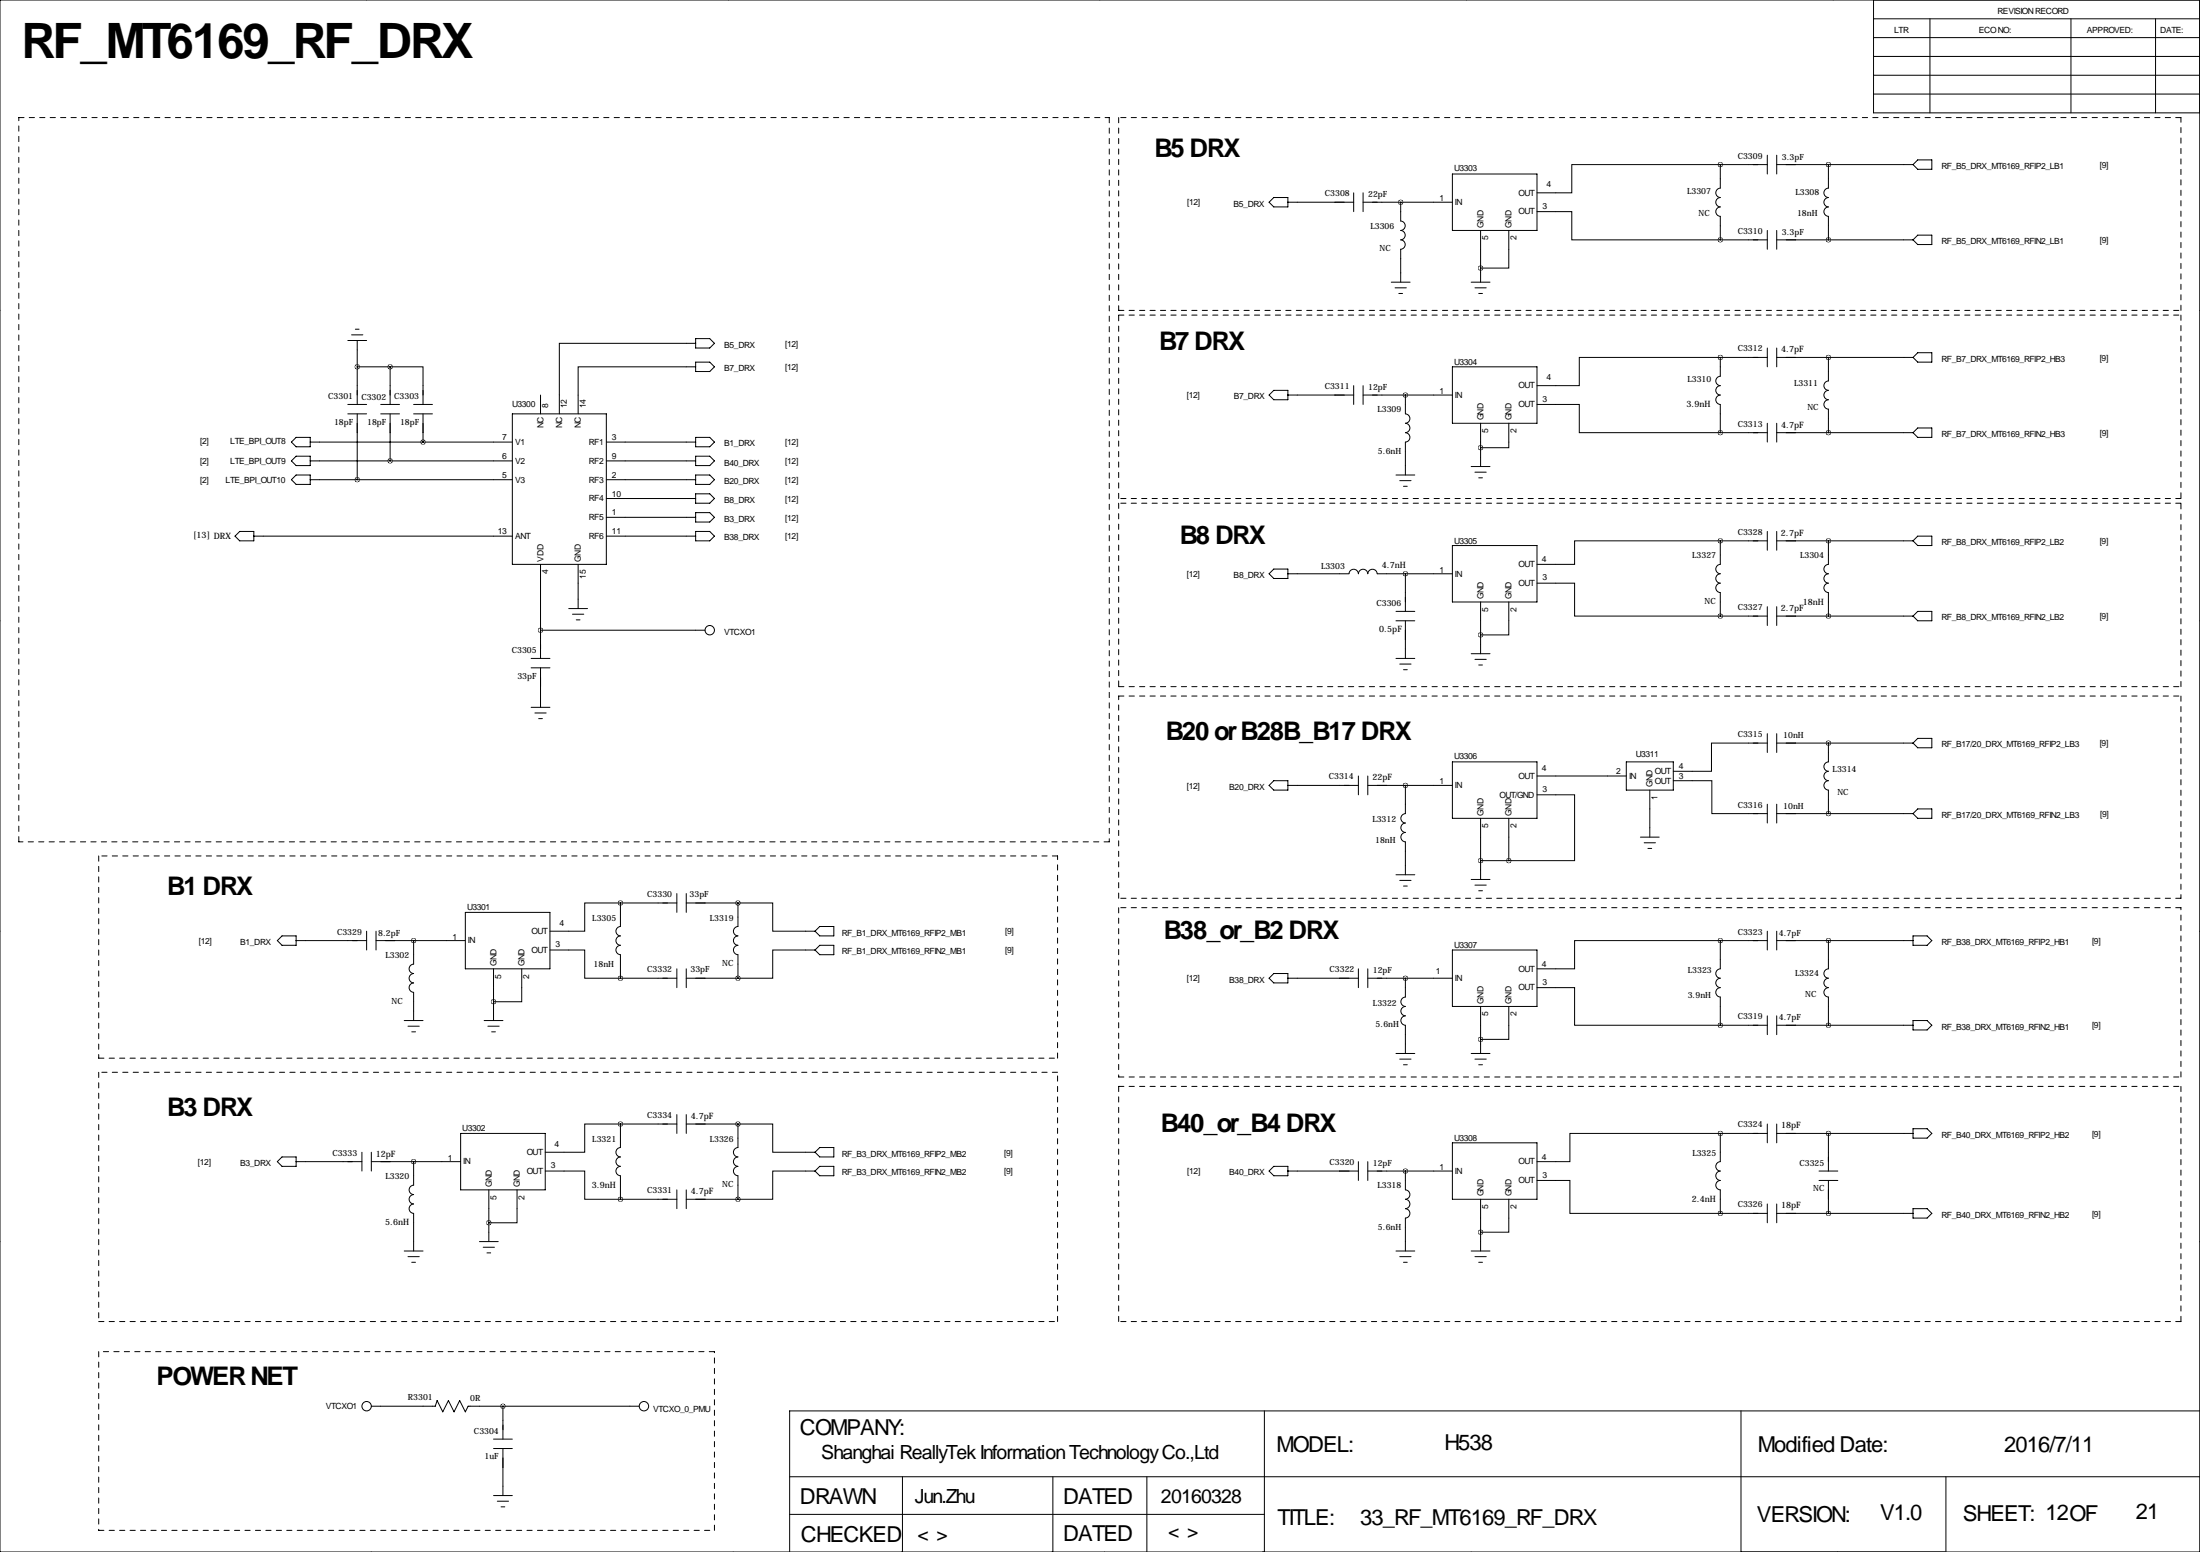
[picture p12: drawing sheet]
<svg xmlns="http://www.w3.org/2000/svg" width="594mm" height="419mm" viewBox="0 0 594 419" stroke-linecap="round" stroke-linejoin="round" font-family="sans-serif">
<g fill="none" stroke="#000" stroke-width=".27">
<path d="M99.1 0h.1M196.8 0h.1M297.2 0h.1M396.2 0h.1M495.3 0h.1M0 0h594.4v419.1h-594.4zM506.2 0v30.5h88.2M506.2 15.2h88.2M506.2 10.2h88.2M506.2 5.1h88.2M521.5 5.1v25.4M559.6 5.1v25.4"/>
<path d="M582.4 5.1v25.4M506.2 20.3h88.2M506.2 25.4h88.2M344.2 53.3h3.8v2.6h-3.8l-1.3-1.3zM348 54.6h17.8M365.8 52.1v5M368.3 54.6h24.1M368.3 52.1v5M378.5 54.6v5.1a1.27 1.27 0 0 1 1.2 1.3 1.27 1.27 0 0 1-1.2 1.2 1.27 1.27 0 0 1 1.2 1.3 1.27 1.27 0 0 1-1.2 1.3 1.27 1.27 0 0 1 1.2 1.2 1.27 1.27 0 0 1-1.2 1.3v8.9M392.4 47h22.9v15.2h-22.9zM415.3 57.1h9.4v7.7h40.1M464.8 44.4v6.4a1.27 1.27 0 0 0-1.2 1.3 1.27 1.27 0 0 0 1.2 1.2 1.27 1.27 0 0 0-1.2 1.3 1.27 1.27 0 0 0 1.2 1.3 1.27 1.27 0 0 0-1.2 1.2 1.27 1.27 0 0 0 1.2 1.3v6.4"/>
<path d="M464.8 44.4h-40.1v7.7h-9.4M464.8 44.4h12.7M477.5 41.9v5.1M480.1 44.4h36.8M480.1 41.9v5.1M494 55.9a1.27 1.27 0 0 0-1.2 1.2 1.27 1.27 0 0 0 1.2 1.3M494 53.3a1.27 1.27 0 0 0-1.2 1.3 1.27 1.27 0 0 0 1.2 1.3M494 44.4v6.4a1.27 1.27 0 0 0-1.2 1.3 1.27 1.27 0 0 0 1.2 1.2M494 58.4v6.4M516.9 44.4l1.3-1.2h3.8v2.5h-3.8zM375.9 76.2h5.1M376.9 77.7h3.1"/>
<path d="M378 79.2h1M397.5 76.2h5.1M398.5 77.7h3.1M399.5 79.2h1.1M400 62.2v14M407.7 62.2v10.2h-7.7M464.8 64.8h12.7M477.5 62.2v5.1M480.1 62.2v5.1M480.1 64.8h36.8M516.9 64.8l1.3-1.3h3.8v2.5h-3.8zM-.1 83.8h.1"/>
<path d="M94 91.9h5.1M95 90.4h3M96 88.9h1M96.5 91.9v17.3M96.5 99.1h8.9M105.4 99.1h8.9v10.1M105.4 99.1v10.1M188 92.7h-36.9v19.1M188 99.1h-31.8v12.7M188 91.4h3.8l1.2 1.3-1.2 1.3h-3.8zM188 97.8h3.8l1.2 1.3-1.2 1.2h-3.8zM392.4 99.1h22.9v15.2h-22.9z"/>
<path d="M464.8 96.5v5.1a1.27 1.27 0 0 0-1.2 1.3 1.27 1.27 0 0 0 1.2 1.2 1.27 1.27 0 0 0-1.2 1.3 1.27 1.27 0 0 0 1.2 1.3 1.27 1.27 0 0 0-1.2 1.2 1.27 1.27 0 0 0 1.2 1.3v7.6M464.8 96.5h-38.1v7.6h-11.4M464.8 96.5h12.7M477.5 94v5.1M480.1 94v5.1M480.1 96.5h36.8M494 96.5v6.4a1.27 1.27 0 0 0-1.2 1.2 1.27 1.27 0 0 0 1.2 1.3M516.9 96.5l1.3-1.3h3.8v2.6h-3.8zM594.4 83.8h.1M80 118.1h3.8v2.5h-3.8l-1.3-1.2zM83.8 119.4h54.6M94 109.2h5.1"/>
<path d="M94 111.8h5.1M96.5 111.8v17.7M102.9 109.2h5M102.9 111.8h5M105.4 111.8v12.7M111.8 109.2h5M111.8 111.8h5M114.3 111.8v7.6M138.4 111.8h25.4v40.6h-25.4zM146 106.7v5.1M163.8 119.4h24.2M188 118.1h3.8l1.2 1.3-1.2 1.2h-3.8z"/>
<path d="M344.2 105.4h3.8v2.5h-3.8l-1.3-1.2zM348 106.7h17.8M365.8 104.1v5.1M368.3 104.1v5.1M368.3 106.7h24.1M379.7 106.7v5.1a1.27 1.27 0 0 1 1.2 1.2 1.27 1.27 0 0 1-1.2 1.3 1.27 1.27 0 0 1 1.2 1.3 1.27 1.27 0 0 1-1.2 1.2 1.27 1.27 0 0 1 1.2 1.3 1.27 1.27 0 0 1-1.2 1.3v8.9M400 114.3v11.7M407.7 114.3v6.6h-7.7M415.3 109.2h11.4v7.6h38.1M464.8 116.8h12.7M477.5 114.3v5.1M480.1 114.3v5.1"/>
<path d="M480.1 116.8h36.8M494 108a1.27 1.27 0 0 0-1.2 1.2 1.27 1.27 0 0 0 1.2 1.3M494 105.4a1.27 1.27 0 0 0-1.2 1.3 1.27 1.27 0 0 0 1.2 1.2M494 110.5v6.3M516.9 116.8l1.3-1.2h3.8v2.5h-3.8zM78.7 124.5l1.3-1.3h3.8v2.5h-3.8zM80 128.3h3.8v2.5h-3.8l-1.3-1.3zM83.8 129.5h54.6M83.8 124.5h54.6M163.8 139.7h24.2M163.8 129.5h24.2M163.8 124.5h24.2"/>
<path d="M163.8 134.6h24.2M188 123.2h3.8l1.2 1.3-1.2 1.2h-3.8zM188 128.3h3.8l1.2 1.2-1.2 1.3h-3.8zM188 133.3h3.8l1.2 1.3-1.2 1.3h-3.8zM188 138.4h3.8l1.2 1.3-1.2 1.3h-3.8zM377.2 128.3h5.1M378.2 129.8h3.1M379.2 131.3h1M397.5 126h5.1M398.5 127.5h3.1M399.5 129h1.1M64.8 143.5h3.8v2.6h-3.8l-1.3-1.3z"/>
<path d="M68.6 144.8h69.8M146 152.4v25.4M156.2 152.4v11.9M163.8 144.8h24.2M188 143.5h3.8l1.2 1.3-1.2 1.3h-3.8zM344.2 153.7h3.8v2.5h-3.8l-1.3-1.3zM348 154.9h16.5a1.27 1.27 0 0 1 1.3-1.2 1.27 1.27 0 0 1 1.2 1.2 1.27 1.27 0 0 1 1.3-1.2 1.27 1.27 0 0 1 1.3 1.2 1.27 1.27 0 0 1 1.2-1.2 1.27 1.27 0 0 1 1.3 1.2h20.3M379.7 154.9v10.2M392.4 147.3h22.9v15.3h-22.9zM415.3 157.5h10.1v8.9h39.4M464.8 146.1v6.3a1.27 1.27 0 0 0-1.2 1.3 1.27 1.27 0 0 0 1.2 1.2 1.27 1.27 0 0 0-1.2 1.3 1.27 1.27 0 0 0 1.2 1.3 1.27 1.27 0 0 0-1.2 1.2 1.27 1.27 0 0 0 1.2 1.3v6.4M464.8 146.1h-39.4v6.3h-10.1"/>
<path d="M464.8 146.1h12.7M477.5 143.5v5.1M480.1 143.5v5.1M480.1 146.1h36.8M494 157.5a1.27 1.27 0 0 0-1.2 1.2 1.27 1.27 0 0 0 1.2 1.3M494 154.9a1.27 1.27 0 0 0-1.2 1.3 1.27 1.27 0 0 0 1.2 1.3M494 146.1v6.3a1.27 1.27 0 0 0-1.2 1.3 1.27 1.27 0 0 0 1.2 1.2M516.9 146.1l1.3-1.3h3.8v2.5h-3.8zM-.1 167.6h.1M143.5 177.8h5.1M146 170.2h44.5M153.7 164.3h5"/>
<path d="M154.7 165.9h3M155.7 167.4h1M377.2 167.6h5.1M377.2 177.8h5.1M377.2 165.1h5.1M378.2 179.3h3.1M379.7 167.6v10.2M397.5 176.5h5.1M398.5 178.1h3.1M399.5 179.6h1.1M400 162.6v13.9M407.7 162.6v8.8h-7.7"/>
<path d="M464.8 166.4h12.7M477.5 163.8v5.1M480.1 163.8v5.1M480.1 166.4h36.8M494 160v6.4M516.9 166.4l1.3-1.3h3.8v2.5h-3.8zM594.4 167.6h.1M143.5 180.3h5.1M143.5 191h5.1M144.5 192.5h3.1M145.5 194.1h1.1M146 180.3v10.7"/>
<path d="M379.2 180.8h1M477.5 198.1v5.1M480.1 198.1v5.1M344.2 210.8h3.8v2.6h-3.8l-1.3-1.3zM348 212.1h19M367 209.5v5.1M369.6 212.1h22.8M369.6 209.5v5.1M379.7 212.1v7.6a1.27 1.27 0 0 0-1.2 1.3 1.27 1.27 0 0 0 1.2 1.2M392.4 205.7h22.9v15.3h-22.9zM415.3 214.6h10.1v17.8h-17.7M415.3 209.5h24.1"/>
<path d="M439.4 205.7h12.7v7.7h-12.7zM445.8 213.4v12.7M452.1 210.8h10.4v8.9h15M477.5 200.7h-15.1v7.6h-10.3M477.5 217.2v5M480.1 217.2v5M480.1 200.7h36.8M480.1 219.7h36.8M494 210.8a1.27 1.27 0 0 0-1.2 1.3 1.27 1.27 0 0 0 1.2 1.3M494 208.3a1.27 1.27 0 0 0-1.2 1.2 1.27 1.27 0 0 0 1.2 1.3M494 200.7v5a1.27 1.27 0 0 0-1.2 1.3 1.27 1.27 0 0 0 1.2 1.3M494 213.4v6.3"/>
<path d="M516.9 219.7l1.3-1.3h3.8v2.6h-3.8zM516.9 200.7l1.3-1.3h3.8v2.5h-3.8zM377.2 236.2h5.1M378.2 237.7h3.1M379.2 239.3h1M379.7 224.8a1.27 1.27 0 0 0-1.2 1.3 1.27 1.27 0 0 0 1.2 1.2M379.7 222.3a1.27 1.27 0 0 0-1.2 1.2 1.27 1.27 0 0 0 1.2 1.3M379.7 227.3v8.9M397.5 237.5h5.1M398.5 239h3.1M400 221v16.5M400 232.4h7.7"/>
<path d="M407.7 221v11.4M443.2 226.1h5.1M444.2 227.6h3.1M445.3 229.1h1M-.1 251.5h.1M76.2 252.7h3.8v2.6h-3.8l-1.3-1.3zM80 254h19.1M99.1 251.5v5M101.6 254h24.1M101.6 251.5v5M111.8 254v6.4a1.27 1.27 0 0 0-1.3 1.2 1.27 1.27 0 0 0 1.2 1.3M125.7 246.4h22.9v15.2h-22.9z"/>
<path d="M148.6 256.5h9.4v7.7h9.6M167.6 243.8v6.4a1.27 1.27 0 0 0-1.2 1.3 1.27 1.27 0 0 0 1.2 1.2 1.27 1.27 0 0 0-1.2 1.3 1.27 1.27 0 0 0 1.2 1.3 1.27 1.27 0 0 0-1.2 1.2 1.27 1.27 0 0 0 1.2 1.3v6.4M167.6 243.8h-9.6v7.7h-9.4M167.6 243.8h15.3M182.9 241.3v5.1M185.4 243.8h14M185.4 241.3v5.1M199.4 243.8v6.4a1.27 1.27 0 0 0-1.2 1.3 1.27 1.27 0 0 0 1.2 1.2 1.27 1.27 0 0 0-1.2 1.3 1.27 1.27 0 0 0 1.2 1.3 1.27 1.27 0 0 0-1.2 1.2 1.27 1.27 0 0 0 1.2 1.3v6.4M199.4 243.8h9.4v7.7h11.4M220.2 256.5h-11.4v7.7h-9.4M220.2 251.5l1.3-1.3h3.8v2.5h-3.8zM220.2 256.5l1.3-1.2h3.8v2.5h-3.8z"/>
<path d="M392.4 256.5h22.9v15.3h-22.9zM399.5 240.5h1.1M464.8 254v7.6a1.27 1.27 0 0 0-1.2 1.3 1.27 1.27 0 0 0 1.2 1.3 1.27 1.27 0 0 0-1.2 1.2 1.27 1.27 0 0 0 1.2 1.3 1.27 1.27 0 0 0-1.2 1.3 1.27 1.27 0 0 0 1.2 1.2v7.7M464.8 254h-39.4v7.6h-10.1M464.8 254h12.7M477.5 251.5v5M480.1 254h36.8M480.1 251.5v5M494 254v7.6a1.27 1.27 0 0 0-1.2 1.3 1.27 1.27 0 0 0 1.2 1.3M516.9 252.7h3.8l1.3 1.3-1.3 1.3h-3.8zM594.4 251.5h.1M109.2 275.6h5.1"/>
<path d="M110.2 277.1h3.1M111.3 278.6h1M111.8 265.4a1.27 1.27 0 0 0-1.3 1.3 1.27 1.27 0 0 0 1.2 1.3M111.8 262.9a1.27 1.27 0 0 0-1.3 1.3 1.27 1.27 0 0 0 1.2 1.2M111.8 268v7.6M130.8 275.6h5.1M131.8 277.1h3.1M132.8 278.6h1.1M133.3 261.6v14M141 261.6v8.9h-7.7M167.6 264.2h15.3M182.9 261.6v5.1"/>
<path d="M185.4 261.6v5.1M185.4 264.2h14M344.2 262.9h3.8v2.5h-3.8l-1.3-1.2zM348 264.2h19M367 261.6v5.1M369.6 264.2h22.8M369.6 261.6v5.1M379.7 274.3a1.27 1.27 0 0 0-1.2 1.3 1.27 1.27 0 0 0 1.2 1.3M379.7 271.8a1.27 1.27 0 0 0-1.2 1.2 1.27 1.27 0 0 0 1.2 1.3M379.7 264.2v5a1.27 1.27 0 0 0-1.2 1.3 1.27 1.27 0 0 0 1.2 1.3M379.7 276.9v7.6M400 271.8v12.7"/>
<path d="M407.7 271.8v8.9h-7.7M415.3 266.7h10.1v10.2h39.4M464.8 276.9h12.7M477.5 274.3v5.1M480.1 274.3v5.1M480.1 276.9h36.8M494 266.7a1.27 1.27 0 0 0-1.2 1.3 1.27 1.27 0 0 0 1.2 1.2M494 264.2a1.27 1.27 0 0 0-1.2 1.2 1.27 1.27 0 0 0 1.2 1.3M494 269.2v7.7M516.9 275.6h3.8l1.3 1.3-1.3 1.2h-3.8zM377.2 284.5h5.1M378.2 286h3.1"/>
<path d="M379.2 287.5h1M397.5 284.5h5.1M398.5 286h3.1M399.5 287.5h1.1M74.9 313.7l1.3-1.3h3.8v2.6h-3.8zM80 313.7h17.8M97.8 311.1v5.1M100.3 311.1v5.1M100.3 313.7h24.2M111.8 313.7v6.3a1.27 1.27 0 0 0-1.3 1.3 1.27 1.27 0 0 0 1.2 1.3M124.5 306.1h22.8v15.2h-22.8zM147.3 316.2h10.7v7.6h9.6"/>
<path d="M167.6 309.9a1.27 1.27 0 0 0-1.2 1.3 1.27 1.27 0 0 0 1.2 1.2 1.27 1.27 0 0 0-1.2 1.3 1.27 1.27 0 0 0 1.2 1.3 1.27 1.27 0 0 0-1.2 1.2 1.27 1.27 0 0 0 1.2 1.3v6.3M167.6 303.5h-9.6v7.6h-10.7M167.6 303.5v6.4M167.6 303.5h15.3M182.9 301v5.1M185.4 301v5.1M185.4 303.5h14M199.4 309.9a1.27 1.27 0 0 0-1.2 1.3 1.27 1.27 0 0 0 1.2 1.2 1.27 1.27 0 0 0-1.2 1.3 1.27 1.27 0 0 0 1.2 1.3 1.27 1.27 0 0 0-1.2 1.2 1.27 1.27 0 0 0 1.2 1.3v6.3M199.4 303.5h9.4v7.6h11.4M199.4 303.5v6.4M220.2 316.2h-11.4v7.6h-9.4M220.2 316.2l1.3-1.2h3.8v2.5h-3.8z"/>
<path d="M220.2 311.1l1.3-1.2h3.8v2.5h-3.8zM344.2 315h3.8v2.5h-3.8l-1.3-1.3zM348 316.2h19M367 313.7v5.1M369.6 313.7v5.1M369.6 316.2h22.8M379.7 316.2v5.1a1.27 1.27 0 0 1 1.2 1.3 1.27 1.27 0 0 1-1.2 1.3 1.27 1.27 0 0 1 1.2 1.2 1.27 1.27 0 0 1-1.2 1.3 1.27 1.27 0 0 1 1.2 1.3 1.27 1.27 0 0 1-1.2 1.2M392.4 308.6h22.9v15.2h-22.9zM415.3 318.8h8.9v8.9h40.6M464.8 316.2a1.27 1.27 0 0 0-1.2 1.3 1.27 1.27 0 0 0 1.2 1.3 1.27 1.27 0 0 0-1.2 1.2 1.27 1.27 0 0 0 1.2 1.3v6.4M464.8 306.1v7.6a1.27 1.27 0 0 0-1.2 1.3 1.27 1.27 0 0 0 1.2 1.2M464.8 306.1h-40.6v7.6h-8.9"/>
<path d="M464.8 306.1h12.7M477.5 303.5v5.1M480.1 303.5v5.1M480.1 306.1h36.8M491.5 316.2h5.1M491.5 318.8h5.1M494 306.1v10.1M494 318.8v8.9M516.9 304.8h3.8l1.3 1.3-1.3 1.2h-3.8zM-.1 335.3h.1M109.2 337.8h5.1M110.2 339.3h3.1"/>
<path d="M111.8 325.1a1.27 1.27 0 0 0-1.3 1.3 1.27 1.27 0 0 0 1.2 1.3M111.8 322.6a1.27 1.27 0 0 0-1.3 1.2 1.27 1.27 0 0 0 1.2 1.3M111.8 327.7v10.1M129.5 335.3h5.1M130.6 336.8h3M131.6 338.3h1M132.1 321.3v14M139.7 321.3v8.9h-7.6M167.6 323.8h15.3M182.9 321.3v5.1M185.4 321.3v5.1M185.4 323.8h14"/>
<path d="M377.2 337.8h5.1M378.2 339.3h3.1M379.7 328.9v8.9M397.5 337.8h5.1M398.5 339.3h3.1M400 323.8v14M407.7 323.8v8.9h-7.7M464.8 327.7h12.7M477.5 325.1v5.1M480.1 325.1v5.1M480.1 327.7h36.8M516.9 326.4h3.8l1.3 1.3-1.3 1.2h-3.8z"/>
<path d="M594.4 335.3h.1M111.3 340.9h1M379.2 340.9h1M399.5 340.9h1.1M100.3 379.7h17.3l.5-1.5 1.5 3.1 1.6-3.1 1.5 3.1 1.5-3.1 1.5 3.1 .8-1.6h46.2M135.9 379.7v8.9M133.3 388.6h5.1M133.3 391.2h5.1M135.9 391.2v12.7M213.4 398.8h381M243.8 398.8v20.3M284.5 398.8v20.3"/>
<path d="M309.9 398.8v20.3M341.6 381v38.1M470.4 381v38.1M525.8 398.8v20.3M594.4 381h-381v38.1M100.3 419.1h.1M133.3 403.9h5.1M134.4 405.4h3M135.4 406.9h1M198.1 419.1h.1M213.4 408.9h128.2M298.4 419.1h.1"/>
<path d="M397.5 419.1h.1M496.6 419.1h.1"/>
<circle cx="191.8" cy="170.2" r="1.27"/>
<circle cx="99.1" cy="379.7" r="1.27"/>
<circle cx="174" cy="379.7" r="1.27"/>
</g>
<g fill="none" stroke="#000" stroke-width=".27" stroke-dasharray="1.4 1.4">
<path d="M5.1 31.8h294.6M299.7 31.8v195.5M302.3 31.8v52M589.3 31.8h-287M302.3 83.8h287M302.3 85.1h287M589.3 83.8v-52M589.3 85.1v49.5M302.3 134.6v-49.5M302.3 135.9v49.5M589.3 134.6h-287M589.3 135.9h-287"/>
<path d="M302.3 185.4h287M302.3 188h287M589.3 185.4v-49.5M589.3 188v54.6M5.1 227.3v-195.5M26.7 231.1v54.7M285.8 231.1h-259.1M299.7 227.3h-294.6M302.3 242.6v-54.6M302.3 245.1v45.7M589.3 242.6h-287M589.3 245.1h-287"/>
<path d="M26.7 289.6v67.3M26.7 285.8h259.1M285.8 289.6h-259.1M285.8 285.8v-54.7M302.3 290.8h287M302.3 293.4h287M589.3 290.8v-45.7M589.3 293.4v63.5M26.7 356.9h259.1M285.8 356.9v-67.3M302.3 356.9v-63.5M589.3 356.9h-287"/>
<path d="M26.7 365v48.3M193 365h-166.3M26.7 413.3h166.3M193 413.3v-48.3"/>
</g>
<path d="M494 116.8a.05 .05 0 0 0 .1 0 .05 .05 0 0 0-.1 0zM494 44.5a.05 .05 0 0 0 .1 0 .05 .05 0 0 0-.1 0zM378.4 54.6a.05 .05 0 0 0 .1 0 .05 .05 0 0 0-.1 0zM464.8 64.8a.05 .05 0 0 0 .1 0 .05 .05 0 0 0-.1 0zM464.8 44.4a.05 .05 0 0 0 .1 0 .05 .05 0 0 0-.1 0zM494 96.5a.05 .05 0 0 0 .1 0 .05 .05 0 0 0-.1 0zM494 64.8a.05 .05 0 0 0 .1 0 .05 .05 0 0 0-.1 0zM379.7 106.7a.05 .05 0 0 0 .1 0 .05 .05 0 0 0-.1 0zM494 200.7a.05 .05 0 0 0 .1 0 .05 .05 0 0 0-.1 0zM494 219.7a.05 .05 0 0 0 .1 0 .05 .05 0 0 0-.1 0zM400 72.4a.05 .05 0 0 0 .1 0 .05 .05 0 0 0-.1 0zM464.8 96.5a.05 .05 0 0 0 .1 0 .05 .05 0 0 0-.1 0zM464.8 116.8a.05 .05 0 0 0 .1 0 .05 .05 0 0 0-.1 0zM400 120.9a.05 .05 0 0 0 .1 0 .05 .05 0 0 0-.1 0zM379.7 212.1a.05 .05 0 0 0 .1 0 .05 .05 0 0 0-.1 0zM400 232.4a.05 .05 0 0 0 .1 0 .05 .05 0 0 0-.1 0zM135.8 379.7a.05 .05 0 0 0 .1 0 .05 .05 0 0 0-.1 0zM96.5 129.5a.05 .05 0 0 0 .1 0 .05 .05 0 0 0-.1 0zM105.4 124.5a.05 .05 0 0 0 .1 0 .05 .05 0 0 0-.1 0zM105.4 99.1a.05 .05 0 0 0 .1 0 .05 .05 0 0 0-.1 0zM494 146.1a.05 .05 0 0 0 .1 0 .05 .05 0 0 0-.1 0zM494 166.4a.05 .05 0 0 0 .1 0 .05 .05 0 0 0-.1 0zM379.7 154.9a.05 .05 0 0 0 .1 0 .05 .05 0 0 0-.1 0zM464.8 146.1a.05 .05 0 0 0 .1 0 .05 .05 0 0 0-.1 0zM464.8 166.4a.05 .05 0 0 0 .1 0 .05 .05 0 0 0-.1 0zM400 171.4a.05 .05 0 0 0 .1 0 .05 .05 0 0 0-.1 0zM379.7 316.2a.05 .05 0 0 0 .1 0 .05 .05 0 0 0-.1 0zM464.8 254a.05 .05 0 0 0 .1 0 .05 .05 0 0 0-.1 0zM379.7 264.2a.05 .05 0 0 0 .1 0 .05 .05 0 0 0-.1 0zM464.8 327.7a.05 .05 0 0 0 .1 0 .05 .05 0 0 0-.1 0zM494 306.1a.05 .05 0 0 0 .1 0 .05 .05 0 0 0-.1 0zM494 327.7a.05 .05 0 0 0 .1 0 .05 .05 0 0 0-.1 0zM464.8 306.1a.05 .05 0 0 0 .1 0 .05 .05 0 0 0-.1 0zM494 254a.05 .05 0 0 0 .1 0 .05 .05 0 0 0-.1 0zM400 280.7a.05 .05 0 0 0 .1 0 .05 .05 0 0 0-.1 0zM464.8 276.9a.05 .05 0 0 0 .1 0 .05 .05 0 0 0-.1 0zM494 276.9a.05 .05 0 0 0 .1 0 .05 .05 0 0 0-.1 0zM199.3 243.8a.05 .05 0 0 0 .1 0 .05 .05 0 0 0-.1 0zM111.7 254a.05 .05 0 0 0 .1 0 .05 .05 0 0 0-.1 0zM167.6 264.2a.05 .05 0 0 0 .1 0 .05 .05 0 0 0-.1 0zM199.3 264.2a.05 .05 0 0 0 .1 0 .05 .05 0 0 0-.1 0zM133.3 270.5a.05 .05 0 0 0 .1 0 .05 .05 0 0 0-.1 0zM199.3 303.5a.05 .05 0 0 0 .1 0 .05 .05 0 0 0-.1 0zM111.7 313.7a.05 .05 0 0 0 .1 0 .05 .05 0 0 0-.1 0zM167.6 323.9a.05 .05 0 0 0 .1 0 .05 .05 0 0 0-.1 0zM167.6 303.5a.05 .05 0 0 0 .1 0 .05 .05 0 0 0-.1 0zM199.3 323.9a.05 .05 0 0 0 .1 0 .05 .05 0 0 0-.1 0zM132 330.2a.05 .05 0 0 0 .1 0 .05 .05 0 0 0-.1 0zM407.6 232.4a.05 .05 0 0 0 .1 0 .05 .05 0 0 0-.1 0zM96.5 99.1a.05 .05 0 0 0 .1 0 .05 .05 0 0 0-.1 0zM167.6 243.8a.05 .05 0 0 0 .1 0 .05 .05 0 0 0-.1 0zM146 170.2a.05 .05 0 0 0 .1 0 .05 .05 0 0 0-.1 0zM400 332.7a.05 .05 0 0 0 .1 0 .05 .05 0 0 0-.1 0z" fill="#000" stroke="#000" stroke-width="1.3"/>
<text font-size="13.2" x="5.8" y="15.7">RF_MT6169_RF_DRX</text>
<g font-size="6.9">
<text x="311.9" y="42.4">B5 DRX</text>
<text x="313.2" y="94.5">B7 DRX</text>
<text x="318.8" y="146.8">B8 DRX</text>
<text x="315" y="199.9">B20 or B28B_B17 DRX</text>
<text x="45.2" y="241.8">B1 DRX</text>
<text x="314.5" y="253.5">B38_or_B2 DRX</text>
<text x="45.2" y="301.5">B3 DRX</text>
<text x="313.7" y="305.6">B40_or_B4 DRX</text>
<text x="42.3" y="374">POWER NET</text>
</g>
<g font-size="5.9">
<text x="216.2" y="387.6">COMPANY:</text>
<text x="344.9" y="392.2">MODEL:</text>
<text x="390.3" y="391.6">H538</text>
<text x="475" y="392.2">Modified Date:</text>
<text x="541.5" y="392.2">2016/7/11</text>
<text x="216.2" y="406.1">DRAWN</text>
<text x="287.3" y="406.1">DATED</text>
<text x="345.2" y="411.7">TITLE:</text>
<text x="367.5" y="411.7">33_RF_MT6169_RF_DRX</text>
<text x="474.7" y="411">VERSION:</text>
<text x="508" y="410.4">V1.0</text>
<text x="530.4" y="410.7">SHEET: 12OF</text>
<text x="577.1" y="410.2">21</text>
<text x="216.4" y="416.3">CHECKED</text>
<text x="287.3" y="416.1">DATED</text>
</g>
<g font-size="5.3">
<text x="221.9" y="393.9">Shanghai ReallyTek Information Technology Co.,Ltd</text>
<text x="247.1" y="405.9">Jun.Zhu</text>
<text x="313.7" y="405.9">20160328</text>
<text x="247.9" y="416.1">&lt; &gt;</text>
<text x="315.6" y="415.3">&lt; &gt;</text>
</g>
<g font-size="2.4">
<text x="481.3" y="95.1">4.7pF</text>
<text x="455.7" y="110">3.9nH</text>
<text x="481.3" y="115.5">4.7pF</text>
<text x="52.2" y="145.2">[13] DRX</text>
<text x="481.2" y="144.7">2.7pF</text>
<text x="373.4" y="153.2">4.7nH</text>
<text x="481.2" y="165">2.7pF</text>
<text x="487.1" y="163.3">18nH</text>
<text x="372.7" y="170.6">0.5pF</text>
<text x="370.8" y="210.7">22pF</text>
<text x="186.6" y="302.2">4.7pF</text>
<text x="481.3" y="304.7">18pF</text>
<text x="101.5" y="312.3">12pF</text>
<text x="159.9" y="320.8">3.9nH</text>
<text x="186.6" y="322.5">4.7pF</text>
<text x="457.1" y="324.6">2.4nH</text>
<text x="481.3" y="326.3">18pF</text>
<text x="104.1" y="330.9">5.6nH</text>
</g>
<g font-size="2.3">
<text x="539.8" y="3.8">REVISION RECORD</text>
<text x="511.8" y="8.9">LTR</text>
<text x="534.7" y="8.9">ECO NO:</text>
<text x="563.9" y="8.9">APPROVED:</text>
<text x="583.7" y="8.9">DATE:</text>
<text x="392.9" y="46.2">U3303</text>
<text x="469.5" y="42.8">C3309</text>
<text x="481.4" y="43.1">3.3pF</text>
<text x="524.6" y="45.6">RF_B5_DRX_MT6169_RFIP2_LB1</text>
<text x="567.4" y="45.3">[9]</text>
<text x="358" y="53">C3308</text>
<text x="369.7" y="53.2">22pF</text>
<text x="410.3" y="52.8">OUT</text>
<text x="417.8" y="50.5">4</text>
<text x="455.9" y="52.3">L3307</text>
<text x="485.1" y="52.7">L3308</text>
<text x="320.8" y="55.5">[12]</text>
<text x="333.3" y="55.8">B5_DRX</text>
<text x="389" y="54.4">1</text>
<text x="393.1" y="55.4">IN</text>
<text x="410.3" y="57.9">OUT</text>
<text x="416.8" y="56.4">3</text>
<text x="458.9" y="58.3">NC</text>
<text x="485.6" y="58.4">18nH</text>
<text x="370.3" y="61.7">L3306</text>
<text x="400.8" y="61.5" transform="rotate(-90 400.8 61.5)">GND</text>
<text x="402.1" y="64.9" transform="rotate(-90 402.1 64.9)">5</text>
<text x="408.4" y="61.5" transform="rotate(-90 408.4 61.5)">GND</text>
<text x="409.7" y="64.9" transform="rotate(-90 409.7 64.9)">2</text>
<text x="469.5" y="63.1">C3310</text>
<text x="481.4" y="63.4">3.3pF</text>
<text x="524.6" y="65.9">RF_B5_DRX_MT6169_RFIN2_LB1</text>
<text x="567.4" y="65.6">[9]</text>
<text x="372.8" y="67.8">NC</text>
<text x="195.7" y="93.9">B5_DRX</text>
<text x="212.1" y="93.6">[12]</text>
<text x="469.5" y="94.9">C3312</text>
<text x="195.7" y="100.2">B7_DRX</text>
<text x="212.1" y="99.9">[12]</text>
<text x="392.9" y="98.6">U3304</text>
<text x="524.6" y="97.7">RF_B7_DRX_MT6169_RFIP2_HB3</text>
<text x="567.3" y="97.4">[9]</text>
<text x="88.7" y="107.8">C3301</text>
<text x="97.6" y="107.9">C3302</text>
<text x="106.5" y="107.8">C3303</text>
<text x="320.7" y="107.6">[12]</text>
<text x="333.3" y="107.8">B7_DRX</text>
<text x="357.9" y="105">C3311</text>
<text x="369.7" y="105.3">12pF</text>
<text x="389" y="106.4">1</text>
<text x="393.1" y="107.4">IN</text>
<text x="410.3" y="104.9">OUT</text>
<text x="417.8" y="102.6">4</text>
<text x="456" y="103.3">L3310</text>
<text x="484.8" y="104.1">L3311</text>
<text x="138.4" y="110">U3300</text>
<text x="148.1" y="110.2" transform="rotate(-90 148.1 110.2)">8</text>
<text x="153.2" y="110.2" transform="rotate(-90 153.2 110.2)">12</text>
<text x="158.3" y="110.2" transform="rotate(-90 158.3 110.2)">14</text>
<text x="372.2" y="111.4">L3309</text>
<text x="400.8" y="113.5" transform="rotate(-90 400.8 113.5)">GND</text>
<text x="408.4" y="113.5" transform="rotate(-90 408.4 113.5)">GND</text>
<text x="410.3" y="110">OUT</text>
<text x="416.8" y="108.5">3</text>
<text x="488.3" y="110.7">NC</text>
<text x="54.1" y="119.9">[2]</text>
<text x="62.2" y="119.9">LTE_BPI_OUT8</text>
<text x="90.3" y="114.6">18pF</text>
<text x="99.2" y="114.6">18pF</text>
<text x="108.1" y="114.6">18pF</text>
<text x="135.7" y="118.9">7</text>
<text x="146.8" y="115.6" transform="rotate(-90 146.8 115.6)">NC</text>
<text x="151.9" y="115.6" transform="rotate(-90 151.9 115.6)">NC</text>
<text x="157" y="115.6" transform="rotate(-90 157 115.6)">NC</text>
<text x="165.4" y="118.9">3</text>
<text x="402.1" y="117" transform="rotate(-90 402.1 117)">5</text>
<text x="409.7" y="117" transform="rotate(-90 409.7 117)">2</text>
<text x="469.5" y="115.2">C3313</text>
<text x="524.6" y="118">RF_B7_DRX_MT6169_RFIN2_HB3</text>
<text x="567.4" y="117.7">[9]</text>
<text x="54.1" y="125.2">[2]</text>
<text x="62.2" y="125.2">LTE_BPI_OUT9</text>
<text x="135.7" y="124">6</text>
<text x="139.2" y="125.2">V2</text>
<text x="139.2" y="120.1">V1</text>
<text x="159.1" y="120.1">RF1</text>
<text x="159.1" y="125.2">RF2</text>
<text x="165.4" y="124">9</text>
<text x="195.7" y="120.5">B1_DRX</text>
<text x="195.7" y="125.7">B40_DRX</text>
<text x="212.2" y="120.3">[12]</text>
<text x="212.2" y="125.3">[12]</text>
<text x="372.3" y="122.5">5.6nH</text>
<text x="54.1" y="130.3">[2]</text>
<text x="61" y="130.3">LTE_BPI_OUT10</text>
<text x="135.7" y="129">5</text>
<text x="139.2" y="130.3">V3</text>
<text x="159.1" y="130.3">RF3</text>
<text x="165.4" y="129">2</text>
<text x="195.7" y="130.7">B20_DRX</text>
<text x="212.2" y="130.4">[12]</text>
<text x="159.1" y="135.4">RF4</text>
<text x="165.4" y="134.1">10</text>
<text x="195.7" y="135.8">B8_DRX</text>
<text x="212.2" y="135.5">[12]</text>
<text x="159.1" y="140.5">RF5</text>
<text x="165.4" y="139.2">1</text>
<text x="195.7" y="140.9">B3_DRX</text>
<text x="212.2" y="140.6">[12]</text>
<text x="134.5" y="144.3">13</text>
<text x="139.2" y="145.5">ANT</text>
<text x="159.1" y="145.5">RF6</text>
<text x="165.4" y="144.3">11</text>
<text x="195.7" y="145.9">B38_DRX</text>
<text x="212.2" y="145.7">[12]</text>
<text x="392.9" y="146.8">U3305</text>
<text x="469.5" y="144.4">C3328</text>
<text x="524.6" y="147.2">RF_B8_DRX_MT6169_RFIP2_LB2</text>
<text x="567.3" y="147">[9]</text>
<text x="146.8" y="151.6" transform="rotate(-90 146.8 151.6)">VDD</text>
<text x="148.1" y="155.1" transform="rotate(-90 148.1 155.1)">4</text>
<text x="157" y="151.6" transform="rotate(-90 157 151.6)">GND</text>
<text x="320.6" y="155.8">[12]</text>
<text x="356.9" y="153.6">L3303</text>
<text x="389" y="154.7">1</text>
<text x="393.1" y="155.7">IN</text>
<text x="410.3" y="153.2">OUT</text>
<text x="416.6" y="151.9">4</text>
<text x="457.2" y="150.8">L3327</text>
<text x="486.4" y="150.8">L3304</text>
<text x="158.3" y="156.3" transform="rotate(-90 158.3 156.3)">15</text>
<text x="333.3" y="156.1">B8_DRX</text>
<text x="400.8" y="161.8" transform="rotate(-90 400.8 161.8)">GND</text>
<text x="408.4" y="161.8" transform="rotate(-90 408.4 161.8)">GND</text>
<text x="410.3" y="158.2">OUT</text>
<text x="416.8" y="156.7">3</text>
<text x="371.9" y="163.7">C3306</text>
<text x="402.1" y="165.3" transform="rotate(-90 402.1 165.3)">5</text>
<text x="409.7" y="165.3" transform="rotate(-90 409.7 165.3)">2</text>
<text x="460.6" y="163.2">NC</text>
<text x="469.5" y="164.7">C3327</text>
<text x="524.6" y="167.5">RF_B8_DRX_MT6169_RFIN2_LB2</text>
<text x="567.3" y="167.2">[9]</text>
<text x="195.7" y="171.3">VTCXO1</text>
<text x="138.3" y="176.4">C3305</text>
<text x="139.8" y="183.2">33pF</text>
<text x="469.5" y="199">C3315</text>
<text x="481.8" y="199.3">10nH</text>
<text x="524.6" y="201.8">RF_B17/20_DRX_MT6169_RFIP2_LB3</text>
<text x="567.3" y="201.5">[9]</text>
<text x="392.9" y="205">U3306</text>
<text x="416.6" y="208.3">4</text>
<text x="436.7" y="209">2</text>
<text x="442" y="204.5">U3311</text>
<text x="447.1" y="209">OUT</text>
<text x="453.6" y="207.8">4</text>
<text x="495.2" y="208.5">L3314</text>
<text x="320.7" y="213">[12]</text>
<text x="332.1" y="213.3">B20_DRX</text>
<text x="359" y="210.5">C3314</text>
<text x="389" y="211.8">1</text>
<text x="393.1" y="212.9">IN</text>
<text x="405.2" y="215.4">OUT/GND</text>
<text x="410.3" y="210.3">OUT</text>
<text x="416.8" y="213.9">3</text>
<text x="440.2" y="210.3">IN</text>
<text x="446.5" y="212.6" transform="rotate(-90 446.5 212.6)">GND</text>
<text x="447.1" y="211.6">OUT</text>
<text x="453.6" y="210.3">3</text>
<text x="496.5" y="214.7">NC</text>
<text x="370.8" y="222">L3312</text>
<text x="400.8" y="220.2" transform="rotate(-90 400.8 220.2)">GND</text>
<text x="408.4" y="220.2" transform="rotate(-90 408.4 220.2)">GND</text>
<text x="447.8" y="216.1" transform="rotate(-90 447.8 216.1)">1</text>
<text x="469.5" y="218.1">C3316</text>
<text x="481.8" y="218.3">10nH</text>
<text x="524.6" y="220.9">RF_B17/20_DRX_MT6169_RFIN2_LB3</text>
<text x="567.5" y="220.6">[9]</text>
<text x="371.6" y="227.5">18nH</text>
<text x="402.1" y="223.7" transform="rotate(-90 402.1 223.7)">5</text>
<text x="409.7" y="223.7" transform="rotate(-90 409.7 223.7)">2</text>
<text x="126.2" y="245.6">U3301</text>
<text x="174.9" y="242.2">C3330</text>
<text x="186.3" y="242.3">33pF</text>
<text x="151.1" y="249.9">4</text>
<text x="160" y="248.6">L3305</text>
<text x="191.8" y="248.6">L3319</text>
<text x="53.7" y="254.8">[12]</text>
<text x="64.9" y="255.2">B1_DRX</text>
<text x="91.1" y="252.4">C3329</text>
<text x="102.2" y="252.6">8.2pF</text>
<text x="122.3" y="253.7">1</text>
<text x="126.4" y="254.8">IN</text>
<text x="143.6" y="257.3">OUT</text>
<text x="143.6" y="252.2">OUT</text>
<text x="150.1" y="255.8">3</text>
<text x="227.4" y="252.6">RF_B1_DRX_MT6169_RFIP2_MB1</text>
<text x="227.4" y="257.7">RF_B1_DRX_MT6169_RFIN2_MB1</text>
<text x="271.6" y="252.3">[9]</text>
<text x="271.6" y="257.4">[9]</text>
<text x="392.9" y="256">U3307</text>
<text x="469.5" y="252.4">C3323</text>
<text x="480.6" y="252.6">4.7pF</text>
<text x="524.6" y="255.2">RF_B38_DRX_MT6169_RFIP2_HB1</text>
<text x="565.3" y="254.9">[9]</text>
<text x="104.2" y="258.7">L3302</text>
<text x="134.1" y="260.9" transform="rotate(-90 134.1 260.9)">GND</text>
<text x="141.7" y="260.9" transform="rotate(-90 141.7 260.9)">GND</text>
<text x="160.4" y="261.1">18nH</text>
<text x="174.9" y="262.5">C3332</text>
<text x="186.6" y="262.5">33pF</text>
<text x="195.1" y="261">NC</text>
<text x="359.3" y="262.5">C3322</text>
<text x="370.9" y="262.8">12pF</text>
<text x="387.9" y="262.9">1</text>
<text x="410.3" y="262.4">OUT</text>
<text x="416.6" y="261.1">4</text>
<text x="456.1" y="262.7">L3323</text>
<text x="485" y="263.5">L3324</text>
<text x="135.4" y="264.3" transform="rotate(-90 135.4 264.3)">5</text>
<text x="143" y="264.3" transform="rotate(-90 143 264.3)">2</text>
<text x="320.7" y="265">[12]</text>
<text x="332.1" y="265.3">B38_DRX</text>
<text x="393.1" y="264.9">IN</text>
<text x="410.3" y="267.5">OUT</text>
<text x="416.8" y="265.9">3</text>
<text x="456" y="269.6">3.9nH</text>
<text x="487.8" y="269.2">NC</text>
<text x="105.8" y="271.2">NC</text>
<text x="371" y="271.7">L3322</text>
<text x="400.8" y="271" transform="rotate(-90 400.8 271)">GND</text>
<text x="402.1" y="274.5" transform="rotate(-90 402.1 274.5)">5</text>
<text x="408.4" y="271" transform="rotate(-90 408.4 271)">GND</text>
<text x="409.7" y="274.5" transform="rotate(-90 409.7 274.5)">2</text>
<text x="469.5" y="275.2">C3319</text>
<text x="480.6" y="275.5">4.7pF</text>
<text x="371.7" y="277.3">5.6nH</text>
<text x="524.6" y="278">RF_B38_DRX_MT6169_RFIN2_HB1</text>
<text x="565.3" y="277.7">[9]</text>
<text x="124.9" y="305.3">U3302</text>
<text x="174.9" y="301.9">C3334</text>
<text x="469.5" y="304.4">C3324</text>
<text x="142.3" y="311.9">OUT</text>
<text x="149.9" y="309.6">4</text>
<text x="160" y="308.3">L3321</text>
<text x="191.8" y="308.3">L3326</text>
<text x="392.9" y="308.1">U3308</text>
<text x="524.6" y="307.2">RF_B40_DRX_MT6169_RFIP2_HB2</text>
<text x="565.3" y="306.9">[9]</text>
<text x="53.5" y="314.6">[12]</text>
<text x="64.9" y="314.9">B3_DRX</text>
<text x="89.8" y="312.1">C3333</text>
<text x="121" y="313.4">1</text>
<text x="125.2" y="314.5">IN</text>
<text x="142.3" y="317">OUT</text>
<text x="148.8" y="315.5">3</text>
<text x="227.4" y="312.3">RF_B3_DRX_MT6169_RFIP2_MB2</text>
<text x="227.4" y="317.4">RF_B3_DRX_MT6169_RFIN2_MB2</text>
<text x="271.3" y="312.1">[9]</text>
<text x="271.3" y="317.1">[9]</text>
<text x="320.8" y="317.1">[12]</text>
<text x="332.1" y="317.4">B40_DRX</text>
<text x="359.3" y="314.6">C3320</text>
<text x="370.9" y="314.9">12pF</text>
<text x="389" y="316">1</text>
<text x="393.1" y="317">IN</text>
<text x="410.3" y="314.5">OUT</text>
<text x="416.6" y="313.2">4</text>
<text x="457.3" y="312.1">L3325</text>
<text x="486.2" y="314.9">C3325</text>
<text x="104.2" y="318.4">L3320</text>
<text x="132.8" y="320.5" transform="rotate(-90 132.8 320.5)">GND</text>
<text x="140.5" y="320.5" transform="rotate(-90 140.5 320.5)">GND</text>
<text x="174.9" y="322.2">C3331</text>
<text x="195.1" y="320.6">NC</text>
<text x="372.2" y="320.9">L3318</text>
<text x="400.8" y="323.1" transform="rotate(-90 400.8 323.1)">GND</text>
<text x="408.4" y="323.1" transform="rotate(-90 408.4 323.1)">GND</text>
<text x="410.3" y="319.5">OUT</text>
<text x="416.8" y="318">3</text>
<text x="489.9" y="321.7">NC</text>
<text x="134.1" y="324" transform="rotate(-90 134.1 324)">5</text>
<text x="141.7" y="324" transform="rotate(-90 141.7 324)">2</text>
<text x="402.1" y="326.6" transform="rotate(-90 402.1 326.6)">5</text>
<text x="409.7" y="326.6" transform="rotate(-90 409.7 326.6)">2</text>
<text x="469.5" y="326">C3326</text>
<text x="524.6" y="328.8">RF_B40_DRX_MT6169_RFIN2_HB2</text>
<text x="565.3" y="328.5">[9]</text>
<text x="372.3" y="332.1">5.6nH</text>
<text x="88" y="380.4">VTCXO1</text>
<text x="110.2" y="378.1">R3301</text>
<text x="127" y="378.4">0R</text>
<text x="176.5" y="381.3">VTCXO_0_PMU</text>
<text x="128.1" y="387.2">C3304</text>
<text x="130.9" y="394">1uF</text>
</g>
</svg>
